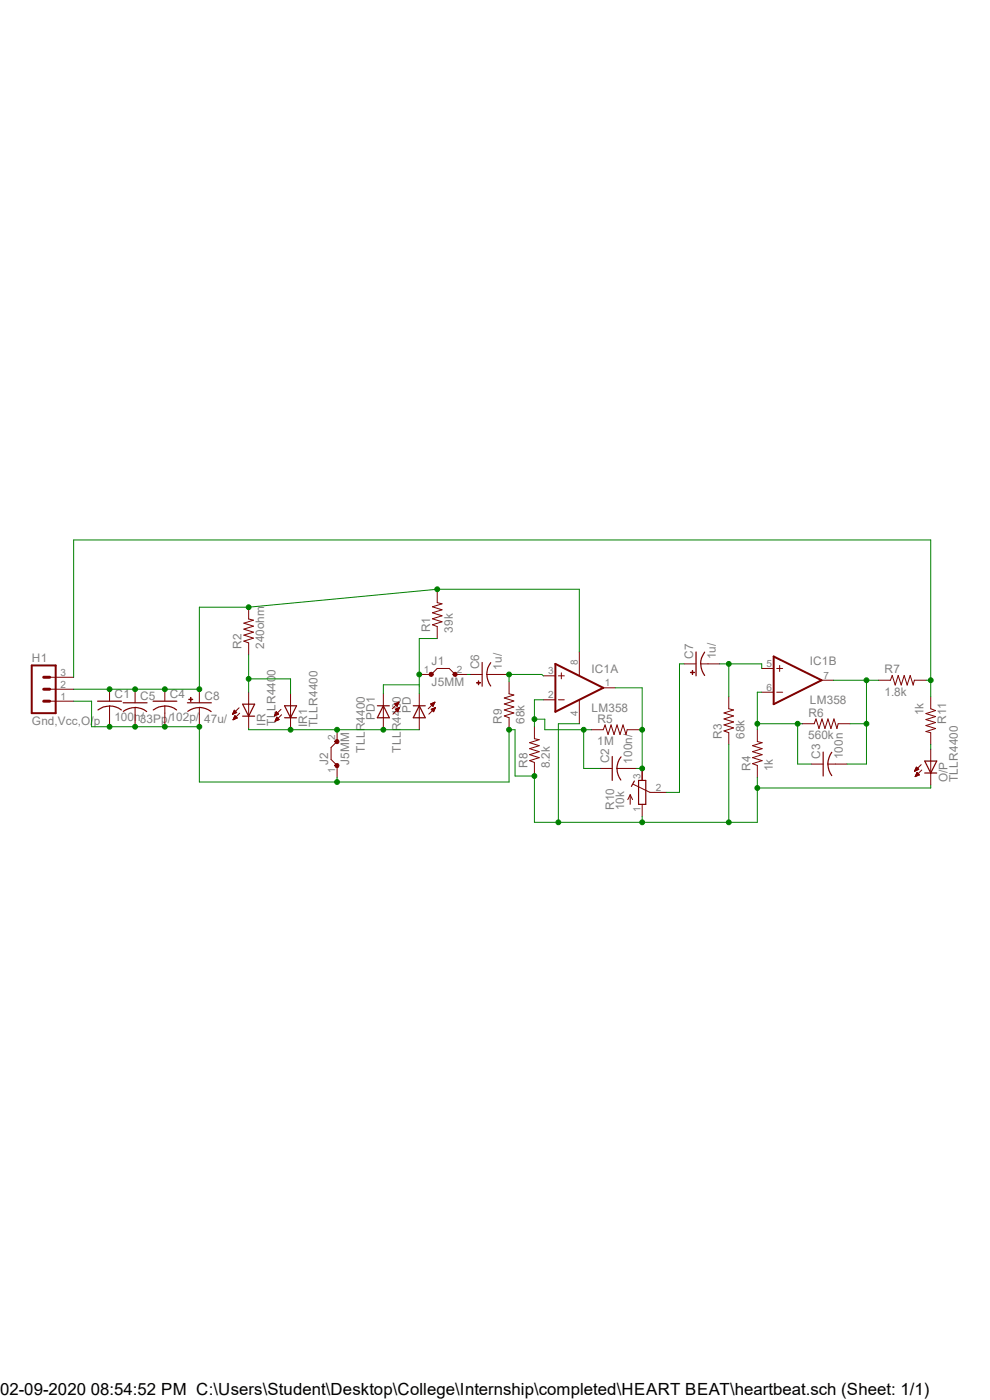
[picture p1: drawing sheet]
<svg xmlns="http://www.w3.org/2000/svg" width="210mm" height="297mm" viewBox="0 0 210 297" stroke-linecap="round" stroke-linejoin="round" font-family="sans-serif">
<g fill="none" stroke="#800000" stroke-width=".21">
<path d="M52.7 128.8v2.5l1.1 .3-2.1 .6 2.1 .6-2.1 .7 2.1 .6-2.1 .6 2.1 .7-2.1 .6 1 .4v2.5M92.8 125.3v2.5l1 .3-2.1 .6 2.1 .7-2.1 .6 2.1 .6-2.1 .7 2.1 .6-2.1 .6 1.1 .4v2.6M23.2 146.2v2.6M23.2 149.8v4M35 146.2v2.6M35 149.8v4M103.3 143.1h1.5M108 144.7v2.5l1 .2-2 .7 2 .6-2 .7 2 .6-2 .6 2 .7-2 .6 1 .4v2.5M113.4 154.2v2.5l1 .2-2 .7 2 .6-2 .6 2 .7-2 .6 2 .6-2 .7 1 .4v2.5M125.4 154.8h2.6l.4-1 .6 2 .6-2 .7 2 .6-2 .6 2 .7-2 .6 2 .3-1h2.5M154.6 147.8v2.6l1 .2-2 .7 2 .6-2 .6 2 .7-2 .6 2 .6-2 .7 1 .3v2.5M160.7 154.8v2.5l1 .3-2.1 .6 2.1 .6-2.1 .7 2.1 .6-2.1 .6 2.1 .7-2.1 .6 1.1 .4v2.5"/>
<path d="M170.2 153.5h2.5l.4-1 .6 2.1 .7-2.1 .6 2.1 .6-2.1 .7 2.1 .6-2.1 .6 2.1 .3-1.1h2.5M186.4 144.3h2.5l.4-1 .6 2 .6-2 .7 2 .6-2 .6 2 .7-2 .6 2 .3-1h2.5M127.3 163h2.6M130.9 163h4.1M172.1 162.1h2.5M175.6 162.1h4.1"/>
</g>
<g fill="none" stroke="#800000" stroke-width=".25">
<path d="M20.7 148.8h5.1M20.8 150.6a4 4 0 0 1 4.9 0M32.5 148.8h5M32.5 150.6a4 4 0 0 1 5 0M102.3 140.5v5.1M103.3 143.1a4.4 4.4 0 0 0 .8 2.4M104.1 140.6a3.8 3.8 0 0 0-.8 2.5M174.6 159.6v5M176.4 159.6a4.9 4.9 0 0 0-.8 2.5M129.9 160.5v5.1M130.9 163a4.1 4.1 0 0 0 .8 2.5M131.7 160.6a4.2 4.2 0 0 0-.8 2.4"/>
<path d="M175.6 162.1a4.1 4.1 0 0 0 .8 2.4"/>
</g>
<path d="M101.5 144.4l.1 .9z" fill-rule="evenodd" fill="#800000"/>
<path d="M101.5 144.4l.1 .9z" fill="none" stroke="#800000" stroke-width=".21"/>
<path d="M101.1 144.8l.8 .1z" fill-rule="evenodd" fill="#800000"/>
<path d="M99.7 143.1h2.6M101.1 144.8l.8 .1zM104.8 143.1h2.6M148.7 140.8h1.5" fill="none" stroke="#800000" stroke-width=".21"/>
<path d="M147.7 138.3v5.1M149.5 138.3a4 4 0 0 0 0 5" fill="none" stroke="#800000" stroke-width=".25"/>
<path d="M146.9 142.2v.9z" fill-rule="evenodd" fill="#800000"/>
<path d="M146.9 142.2v.9z" fill="none" stroke="#800000" stroke-width=".21"/>
<path d="M146.5 142.6l.8 .1z" fill-rule="evenodd" fill="#800000"/>
<g fill="none" stroke="#800000" stroke-width=".21">
<path d="M122.9 138.3v5.1M10.5 148.8h5.1M10.5 146.2h5.1M10.5 143.7h5.1M42.3 150.1v1.5M49.4 151.6h.1M49.4 151.4h.2M49.4 151.3h.4M49.4 151.3h.6M49.4 152.7h.1M49.5 151.2h.7M49.5 152.6h.2"/>
<path d="M49.5 151.1h.6M49.5 152.5h.4M49.6 151h.4M49.6 152.4h.5M49.6 150.9h.4M49.6 152.3h.7M49.7 150.8h.2M49.7 152.2h.5M49.7 150.7h.1M49.7 152.1h.5M49.7 152.1h.4M49.8 152h.2"/>
<path d="M49.8 151.9h.1M50.2 151.2l-.5-.5-.4 .9M50.2 151.2l-.9 .4M50.3 152.3l-.5-.5-.4 .9M50.3 152.3l-.9 .4M50.7 150.2l-1.4 1.4M50.8 151.3l-1.4 1.4M52.7 146.9v7.6M88.9 147.2v7.6M91.4 149.4l.8-.4-.3 .9zM91.4 149.4h.6M91.4 149.3h.7"/>
<path d="M91.5 150.5l.9-.4-.4 .9zM91.5 150.5h.7M91.5 149.5h.5M91.6 150.6h.6M91.6 149.6h.3M91.6 149.2h.5M91.7 150.7h.4M91.7 150.4h.5M91.7 149.7h.2M91.8 149.8h.1M91.8 150.8h.2M91.8 149.1h.4"/>
<path d="M91.9 150.9h.1M91.9 150.3h.4M92 149.1h.2M92.1 150.2h.2M92.2 149l-1.4 1.4M92.2 149h.1M92.3 150.1h.1M92.4 150.1l-1.4 1.4M115.3 143.4h2.5M115.3 148.5h2.5M118.4 143.4h1.3M118.4 148.5h1.3"/>
<path d="M119.1 142.7v1.3M122.9 148.5v5M128 145.9h2.5M145.1 140.8h2.6M146.5 142.6l.8 .1zM150.2 140.8h2.5M161.6 141.8h2.5M161.6 146.9h2.5M164.8 141.8h1.2M164.8 146.9h1.2M165.4 141.2v1.3M174.3 144.3h2.5"/>
<path d="M197.4 158.9v7.6M133.7 168.6v2M133.7 168.6l-.5 1M133.7 168.6l.5 1M134.3 166.4l3.6 1.7h3.4M136.2 163v2.6M136.2 170.6v2.6M194.1 163.6h.1M194.1 163.5h.2M194.1 163.4h.4M194.1 163.3h.5M194.2 163.2h.7"/>
<path d="M194.2 164.7h.2M194.2 164.6h.4M194.3 163.1h.5M194.3 164.5h.5M194.3 163h.4M194.3 164.4h.7M194.4 162.9h.2M194.4 164.3h.6M194.4 162.7l.5 .5-.9 .4zM194.4 162.8h.1M194.4 164.2h.5M194.4 164.1h.4"/>
<path d="M194.5 164h.2M194.5 164h.1M194.5 163.9l-.4 .9M194.5 163.9l.5 .5M194.5 163.9h.1M195 164.4l-.9 .4M195.4 162.2l-1.4 1.4M195.5 163.4l-1.4 1.4"/>
</g>
<path d="M39.8 149.1h5M42.3 150.1a4.5 4.5 0 0 1 2.5 .9M42.3 150.1a4.1 4.1 0 0 0-2.5 .8M51.5 149.4h2.5l-1.3 2.5zM51.5 151.9h2.5M87.7 149.7h2.5M88.9 149.7l1.3 2.6h-2.5zM134.6 165.7l-.7 1.1M135.5 165.6h1.5v5h-1.5zM196.2 161.5h2.5l-1.3 2.5zM196.2 164h2.5" fill="none" stroke="#800000" stroke-width=".25"/>
<path d="M164.1 139.3l10.2 5-10.2 5.1zM6.7 141.2h5.1v10.1h-5.1zM117.8 140.8l10.2 5.1-10.2 5.1z" fill="none" stroke="#800000" stroke-width=".42"/>
<path d="M9.3 143.7h1.2M9.3 146.2h1.2M9.3 148.8h1.2" fill="none" stroke="#800000" stroke-width=".64"/>
<path d="M40 148.3l.9 .1z" fill-rule="evenodd" fill="#800000"/>
<path d="M40 148.3l.9 .1z" fill="none" stroke="#800000" stroke-width=".21"/>
<path d="M40.4 148l.1 .8z" fill-rule="evenodd" fill="#800000"/>
<path d="M40.4 148l.1 .8zM42.3 146.6v2.5M42.3 151.6v2.6M91.5 143.1l1.3-1.3h2.5l1.3 1.3" fill="none" stroke="#800000" stroke-width=".21"/>
<path d="M91.1 142.7l.4-.1 .3 .1 .1 .4-.1 .3-.3 .1-.4-.1-.1-.3 .5-.1-.5 .1z" fill-rule="evenodd" fill="#800000"/>
<path d="M91.1 142.7l.4-.1 .3 .1 .1 .4-.1 .3-.3 .1-.4-.1-.1-.3 .5-.1-.5 .1z" fill="none" stroke="#800000" stroke-width=".21"/>
<path d="M96.2 142.7l.4-.1 .3 .1 .1 .4-.1 .3-.3 .1-.4-.1-.1-.3 .5-.1-.5 .1z" fill-rule="evenodd" fill="#800000"/>
<g fill="none" stroke="#800000" stroke-width=".21">
<path d="M28.7 146.6v2.5M28.7 150.1v4.1M58.3 151.8h.1M58.3 151.7h.3M58.3 151.6h.5M58.4 151.6h.6M58.4 153h.1M58.4 151.4h.7M58.4 151.3h.6M58.4 152.9h.3M58.5 151.3h.4M58.5 152.8h.4"/>
<path d="M58.5 151.2h.3M58.5 152.7h.6M58.5 152.6h.7M58.5 151.1h.2M58.5 152.5h.6M58.6 151l-.4 .9M58.6 151l.5 .5-.9 .4M58.6 151h.1M58.6 152.4h.4M58.6 152.3h.3M58.7 152.2h.1M58.7 152.1l-.4 .9"/>
<path d="M58.7 152.1l.5 .6-.9 .3M58.7 152.1h.1M59.6 150.5l-1.4 1.4M59.7 151.6l-1.4 1.4M61.6 147.2v7.6M71.5 157.3l-1.3 1.3v2.5l1.3 1.3M81.3 147.2v7.6M83.7 149.4l.9-.4-.4 .9zM83.8 149.4h.6M83.8 149.3h.7M83.9 150.5l.9-.4-.4 .9zM83.9 149.5h.5"/>
<path d="M83.9 150.5h.7M83.9 150.6h.6M84 149.6h.4M84 149.2h.5M84 150.7h.5M84.1 150.4h.5M84.1 149.7h.2M84.1 150.7h.4M84.2 149.8h.1M84.2 150.8h.3M84.2 149.1h.3M84.3 150.9h.1"/>
<path d="M84.3 150.3h.4M84.4 149.1h.2M84.5 150.2h.2M84.6 149l-1.4 1.4M84.6 149h.1M84.7 150.1h.1M84.8 150.1l-1.4 1.4M88.9 143.1h2.6M96.2 142.7l.4-.1 .3 .1 .1 .4-.1 .3-.3 .1-.4-.1-.1-.3 .5-.1-.5 .1zM96.6 143.1h2.5M197.4 147.8v2.6l1.1 .3-2.1 .7 2.1 .6-2.1 .7 2.1 .6-2.1 .6 2.1 .7-2.1 .6 1 .2v2.5"/>
</g>
<path d="M26.1 149.1h5.1M28.7 150.1a4.2 4.2 0 0 1 2.4 .9M28.7 150.1a4.4 4.4 0 0 0-2.5 .8M60.4 149.7h2.5l-1.3 2.6zM60.4 152.3h2.5M80.1 149.7h2.5M81.3 149.7l1.3 2.6h-2.5z" fill="none" stroke="#800000" stroke-width=".25"/>
<path d="M71.2 162.1l.3-.1 .3 .1 .1 .3-.1 .3-.3 .2-.3-.2-.2-.3h.5h-.5z" fill-rule="evenodd" fill="#800000"/>
<path d="M71.2 162.1l.3-.1 .3 .1 .1 .3-.1 .3-.3 .2-.3-.2-.2-.3h.5h-.5z" fill="none" stroke="#800000" stroke-width=".21"/>
<path d="M71.2 157l.3-.1 .3 .1 .1 .3-.1 .3-.3 .2-.3-.2-.2-.3h.5h-.5z" fill-rule="evenodd" fill="#800000"/>
<path d="M71.2 157l.3-.1 .3 .1 .1 .3-.1 .3-.3 .2-.3-.2-.2-.3h.5h-.5zM71.5 154.8v2.5M71.5 162.4v2.5" fill="none" stroke="#800000" stroke-width=".21"/>
<path d="M52.7 138.9v8M52.7 144h8.9v3.2" fill="none" stroke="#008000" stroke-width=".21"/>
<circle cx="52.7" cy="144" r=".51" fill="#008000"/>
<g fill="none" stroke="#008000" stroke-width=".21">
<path d="M107.4 143.1h7.5l.4 .3M108 143.1v1.6"/>
<circle cx="52.7" cy="144" r=".51"/>
</g>
<circle cx="108" cy="143.1" r=".51" fill="#008000"/>
<g fill="none" stroke="#008000" stroke-width=".21">
<path d="M113.4 152.6h2.2v2.2h9.8M115.3 148.5h-1.9v5.7"/>
<circle cx="108" cy="143.1" r=".51"/>
</g>
<circle cx="113.4" cy="152.6" r=".51" fill="#008000"/>
<g fill="none" stroke="#008000" stroke-width=".21">
<path d="M123.8 154.8v8.2"/>
<circle cx="113.4" cy="152.6" r=".51"/>
</g>
<circle cx="123.8" cy="154.8" r=".51" fill="#008000"/>
<g fill="none" stroke="#008000" stroke-width=".21">
<path d="M130.5 145.9h5.7v17.1h-1.2M135.6 154.8h.6M123.8 163h3.5"/>
<circle cx="123.8" cy="154.8" r=".51"/>
</g>
<circle cx="136.2" cy="154.8" r=".51" fill="#008000"/>
<circle cx="136.2" cy="154.8" r=".51" fill="none" stroke="#008000" stroke-width=".21"/>
<circle cx="136.2" cy="163" r=".51" fill="#008000"/>
<g fill="none" stroke="#008000" stroke-width=".21">
<path d="M152.7 140.8h8.9v1M154.6 140.8v7"/>
<circle cx="136.2" cy="163" r=".51"/>
</g>
<circle cx="154.6" cy="140.8" r=".51" fill="#008000"/>
<g fill="none" stroke="#008000" stroke-width=".21">
<path d="M161.6 146.9h-.9v7.9M169.2 153.5h1"/>
<circle cx="154.6" cy="140.8" r=".51"/>
</g>
<circle cx="160.7" cy="153.5" r=".51" fill="#008000"/>
<g fill="none" stroke="#008000" stroke-width=".21">
<path d="M160.7 153.5h8.5v8.6h2.9"/>
<circle cx="160.7" cy="153.5" r=".51"/>
</g>
<circle cx="169.2" cy="153.5" r=".51" fill="#008000"/>
<g fill="none" stroke="#008000" stroke-width=".21">
<path d="M176.8 144.3h9.6M183.8 144.3v9.2h-3.5"/>
<circle cx="169.2" cy="153.5" r=".51"/>
</g>
<circle cx="183.8" cy="144.3" r=".51" fill="#008000"/>
<g fill="none" stroke="#008000" stroke-width=".21">
<path d="M183.8 153.5v8.6h-4.1"/>
<circle cx="183.8" cy="144.3" r=".51"/>
</g>
<circle cx="183.8" cy="153.5" r=".51" fill="#008000"/>
<g fill="none" stroke="#008000" stroke-width=".21">
<path d="M197.4 114.6v33.2M196.5 144.3h.9"/>
<circle cx="183.8" cy="153.5" r=".51"/>
</g>
<circle cx="197.4" cy="144.3" r=".51" fill="#008000"/>
<g fill="none" stroke="#008000" stroke-width=".21">
<path d="M197.4 114.6h-181.8v29.1M160.7 164.9v9.6M197.4 166.5v.7h-36.7"/>
<circle cx="197.4" cy="144.3" r=".51"/>
</g>
<circle cx="160.7" cy="167.2" r=".51" fill="#008000"/>
<g fill="none" stroke="#008000" stroke-width=".21">
<path d="M15.6 148.8h3.8v5.4h15.6v-.4M23.2 153.8v.4M154.6 157.9v16.6"/>
<circle cx="160.7" cy="167.2" r=".51"/>
</g>
<circle cx="23.2" cy="154.2" r=".51" fill="#008000"/>
<g fill="none" stroke="#008000" stroke-width=".21">
<path d="M35 154.2h7.3"/>
<circle cx="23.2" cy="154.2" r=".51"/>
</g>
<circle cx="35" cy="154.2" r=".51" fill="#008000"/>
<g fill="none" stroke="#008000" stroke-width=".21">
<path d="M42.3 154.2v.3M108 154.8h1.3v9.8"/>
<circle cx="35" cy="154.2" r=".51"/>
</g>
<circle cx="108" cy="154.8" r=".51" fill="#008000"/>
<g fill="none" stroke="#008000" stroke-width=".21">
<path d="M109.3 164.6h4.1M113.4 164.3v10.2h41.2"/>
<circle cx="108" cy="154.8" r=".51"/>
</g>
<circle cx="113.4" cy="164.6" r=".51" fill="#008000"/>
<g fill="none" stroke="#008000" stroke-width=".21">
<path d="M154.6 174.5h6.1"/>
<circle cx="113.4" cy="164.6" r=".51"/>
</g>
<circle cx="154.6" cy="174.5" r=".51" fill="#008000"/>
<g fill="none" stroke="#008000" stroke-width=".21">
<path d="M136.2 173.2v1.3"/>
<circle cx="154.6" cy="174.5" r=".51"/>
</g>
<circle cx="136.2" cy="174.5" r=".51" fill="#008000"/>
<g fill="none" stroke="#008000" stroke-width=".21">
<path d="M122.9 153.5h-4.5v21"/>
<circle cx="136.2" cy="174.5" r=".51"/>
</g>
<circle cx="118.4" cy="174.5" r=".51" fill="#008000"/>
<circle cx="118.4" cy="174.5" r=".51" fill="none" stroke="#008000" stroke-width=".21"/>
<circle cx="42.3" cy="154.2" r=".51" fill="#008000"/>
<circle cx="42.3" cy="154.2" r=".51" fill="none" stroke="#008000" stroke-width=".21"/>
<circle cx="28.7" cy="154.2" r=".51" fill="#008000"/>
<g fill="none" stroke="#008000" stroke-width=".21">
<path d="M42.3 154.2v11.7h65.7v-11.1M71.5 164.9v1"/>
<circle cx="28.7" cy="154.2" r=".51"/>
</g>
<circle cx="71.5" cy="165.9" r=".51" fill="#008000"/>
<g fill="none" stroke="#008000" stroke-width=".21">
<path d="M42.3 128.8v17.8M15.6 146.2h7.6M35 146.2h7.3M145.1 140.8h-1v27.3h-2.8"/>
<circle cx="71.5" cy="165.9" r=".51"/>
</g>
<circle cx="42.3" cy="146.2" r=".51" fill="#008000"/>
<g fill="none" stroke="#008000" stroke-width=".21">
<path d="M92.8 125.3v-.3l-40.1 3.8h-10.4"/>
<circle cx="42.3" cy="146.2" r=".51"/>
</g>
<circle cx="52.7" cy="128.8" r=".51" fill="#008000"/>
<g fill="none" stroke="#008000" stroke-width=".21">
<path d="M92.8 125h30.1"/>
<circle cx="52.7" cy="128.8" r=".51"/>
</g>
<circle cx="92.7" cy="125" r=".51" fill="#008000"/>
<g fill="none" stroke="#008000" stroke-width=".21">
<path d="M35 146.2h-6.3v.4"/>
<circle cx="92.7" cy="125" r=".51"/>
</g>
<circle cx="35" cy="146.2" r=".51" fill="#008000"/>
<g fill="none" stroke="#008000" stroke-width=".21">
<path d="M23.2 146.2h5.5"/>
<circle cx="35" cy="146.2" r=".51"/>
</g>
<circle cx="23.2" cy="146.2" r=".51" fill="#008000"/>
<circle cx="23.2" cy="146.2" r=".51" fill="none" stroke="#008000" stroke-width=".21"/>
<circle cx="28.7" cy="146.2" r=".51" fill="#008000"/>
<g fill="none" stroke="#008000" stroke-width=".21">
<path d="M92.8 135.5h-3.9v7.6M122.9 125v13.3M99.1 143.1h.6M197.4 157.9v1"/>
<circle cx="28.7" cy="146.2" r=".51"/>
</g>
<circle cx="88.9" cy="143.1" r=".51" fill="#008000"/>
<g fill="none" stroke="#008000" stroke-width=".21">
<path d="M52.7 154.5v.3M81.3 154.8h7.6M88.9 143.1v4.1M88.9 145.3h-7.6v1.9"/>
<circle cx="88.9" cy="143.1" r=".51"/>
</g>
<circle cx="81.3" cy="154.8" r=".51" fill="#008000"/>
<g fill="none" stroke="#008000" stroke-width=".21">
<path d="M71.5 154.8h9.8"/>
<circle cx="81.3" cy="154.8" r=".51"/>
</g>
<circle cx="71.5" cy="154.8" r=".51" fill="#008000"/>
<g fill="none" stroke="#008000" stroke-width=".21">
<path d="M61.6 154.8h9.9"/>
<circle cx="71.5" cy="154.8" r=".51"/>
</g>
<circle cx="61.6" cy="154.8" r=".51" fill="#008000"/>
<g fill="none" stroke="#008000" stroke-width=".21">
<path d="M52.7 154.8h8.9"/>
<circle cx="61.6" cy="154.8" r=".51"/>
</g>
<text font-size="3.6" x="0" y="296">02-09-2020 08:54:52 PM C:\Users\Student\Desktop\College\Internship\completed\HEART BEAT\heartbeat.sch (Sheet: 1/1)</text>
<g font-size="2.5" fill="#808080">
<text x="51.3" y="137.6" transform="rotate(-90 51.3 137.6)">R2</text>
<text x="56.1" y="137.7" transform="rotate(-90 56.1 137.7)">240ohm</text>
<text x="91.2" y="134.2" transform="rotate(-90 91.2 134.2)">R1</text>
<text x="96.1" y="134.2" transform="rotate(-90 96.1 134.2)">39k</text>
<text x="6.8" y="140.4">H1</text>
<text x="91.5" y="141.2">J1</text>
<text x="101.6" y="142" transform="rotate(-90 101.6 142)">C6</text>
<text x="106.5" y="142.1" transform="rotate(-90 106.5 142.1)">1u/</text>
<text x="125.5" y="142.7">IC1A</text>
<text x="147" y="139.8" transform="rotate(-90 147 139.8)">C7</text>
<text x="151.9" y="139.8" transform="rotate(-90 151.9 139.8)">1u/</text>
<text x="171.8" y="141.2">IC1B</text>
<text x="187.7" y="142.8">R7</text>
<text x="24.3" y="148.1">C1</text>
<text x="29.7" y="148.5">C5</text>
<text x="36" y="148.1">C4</text>
<text x="43.4" y="148.5">C8</text>
<text x="91.5" y="145.6">J5MM</text>
<text x="171.8" y="149.4">LM358</text>
<text x="187.6" y="147.6">1.8k</text>
<text x="6.8" y="153.8">Gnd,Vcc,O/p</text>
<text x="24.3" y="153">100n/33Pp/102p/</text>
<text x="43.3" y="153.3">47u/</text>
<text x="56.3" y="153.9" transform="rotate(-90 56.3 153.9)">IR</text>
<text x="58.5" y="153.9" transform="rotate(-90 58.5 153.9)">TLLR4400</text>
<text x="65.2" y="154.3" transform="rotate(-90 65.2 154.3)">IR1</text>
<text x="67.4" y="154.3" transform="rotate(-90 67.4 154.3)">TLLR4400</text>
<text x="79.5" y="152.7" transform="rotate(-90 79.5 152.7)">PD1</text>
<text x="87.2" y="151.3" transform="rotate(-90 87.2 151.3)">PD</text>
<text x="106.5" y="153.5" transform="rotate(-90 106.5 153.5)">R9</text>
<text x="111.3" y="153.5" transform="rotate(-90 111.3 153.5)">68k</text>
<text x="125.5" y="151">LM358</text>
<text x="126.7" y="153.3">R5</text>
<text x="171.5" y="152">R6</text>
<text x="195.9" y="151.8" transform="rotate(-90 195.9 151.8)">1k</text>
<text x="200.7" y="153.6" transform="rotate(-90 200.7 153.6)">R11</text>
<text x="77.4" y="159.7" transform="rotate(-90 77.4 159.7)">TLLR4400</text>
<text x="85" y="159.7" transform="rotate(-90 85 159.7)">TLLR4400</text>
<text x="126.7" y="158.1">1M</text>
<text x="129.2" y="162" transform="rotate(-90 129.2 162)">C2</text>
<text x="153.1" y="156.7" transform="rotate(-90 153.1 156.7)">R3</text>
<text x="157.9" y="156.7" transform="rotate(-90 157.9 156.7)">68k</text>
<text x="171.5" y="156.8">560k</text>
<text x="174" y="161" transform="rotate(-90 174 161)">C3</text>
<text x="178.8" y="161.1" transform="rotate(-90 178.8 161.1)">100n</text>
<text x="69.6" y="162.4" transform="rotate(-90 69.6 162.4)">J2</text>
<text x="74" y="162.4" transform="rotate(-90 74 162.4)">J5MM</text>
<text x="111.9" y="163" transform="rotate(-90 111.9 163)">R8</text>
<text x="116.7" y="163" transform="rotate(-90 116.7 163)">8.2k</text>
<text x="134.1" y="162" transform="rotate(-90 134.1 162)">100n/</text>
<text x="159.2" y="163.6" transform="rotate(-90 159.2 163.6)">R4</text>
<text x="164" y="163.7" transform="rotate(-90 164 163.7)">1k</text>
<text x="201" y="166" transform="rotate(-90 201 166)">O/P</text>
<text x="203.2" y="166" transform="rotate(-90 203.2 166)">TLLR4400</text>
<text x="130.3" y="171.9" transform="rotate(-90 130.3 171.9)">R10</text>
<text x="132.4" y="171.9" transform="rotate(-90 132.4 171.9)">10k</text>
</g>
<g font-size="2.1" fill="#808080">
<text x="12.9" y="143.3">3</text>
<text x="89.9" y="142.7">1</text>
<text x="96.9" y="142.7">2</text>
<text x="116.3" y="143">3</text>
<text x="122.6" y="141.1" transform="rotate(-90 122.6 141.1)">8</text>
<text x="162.6" y="141.4">5</text>
<text x="174.7" y="144">7</text>
<text x="12.9" y="148.4">1</text>
<text x="12.9" y="145.9">2</text>
<text x="116.3" y="148.1">2</text>
<text x="128.3" y="145.6">1</text>
<text x="162.6" y="146.5">6</text>
<text x="122.6" y="152" transform="rotate(-90 122.6 152)">4</text>
<text x="71.1" y="157" transform="rotate(-90 71.1 157)">2</text>
<text x="71.1" y="164" transform="rotate(-90 71.1 164)">1</text>
<text x="135.8" y="165.2" transform="rotate(-90 135.8 165.2)">3</text>
<text x="139.1" y="167.8">2</text>
<text x="135.8" y="172.2" transform="rotate(-90 135.8 172.2)">1</text>
</g>
</svg>
